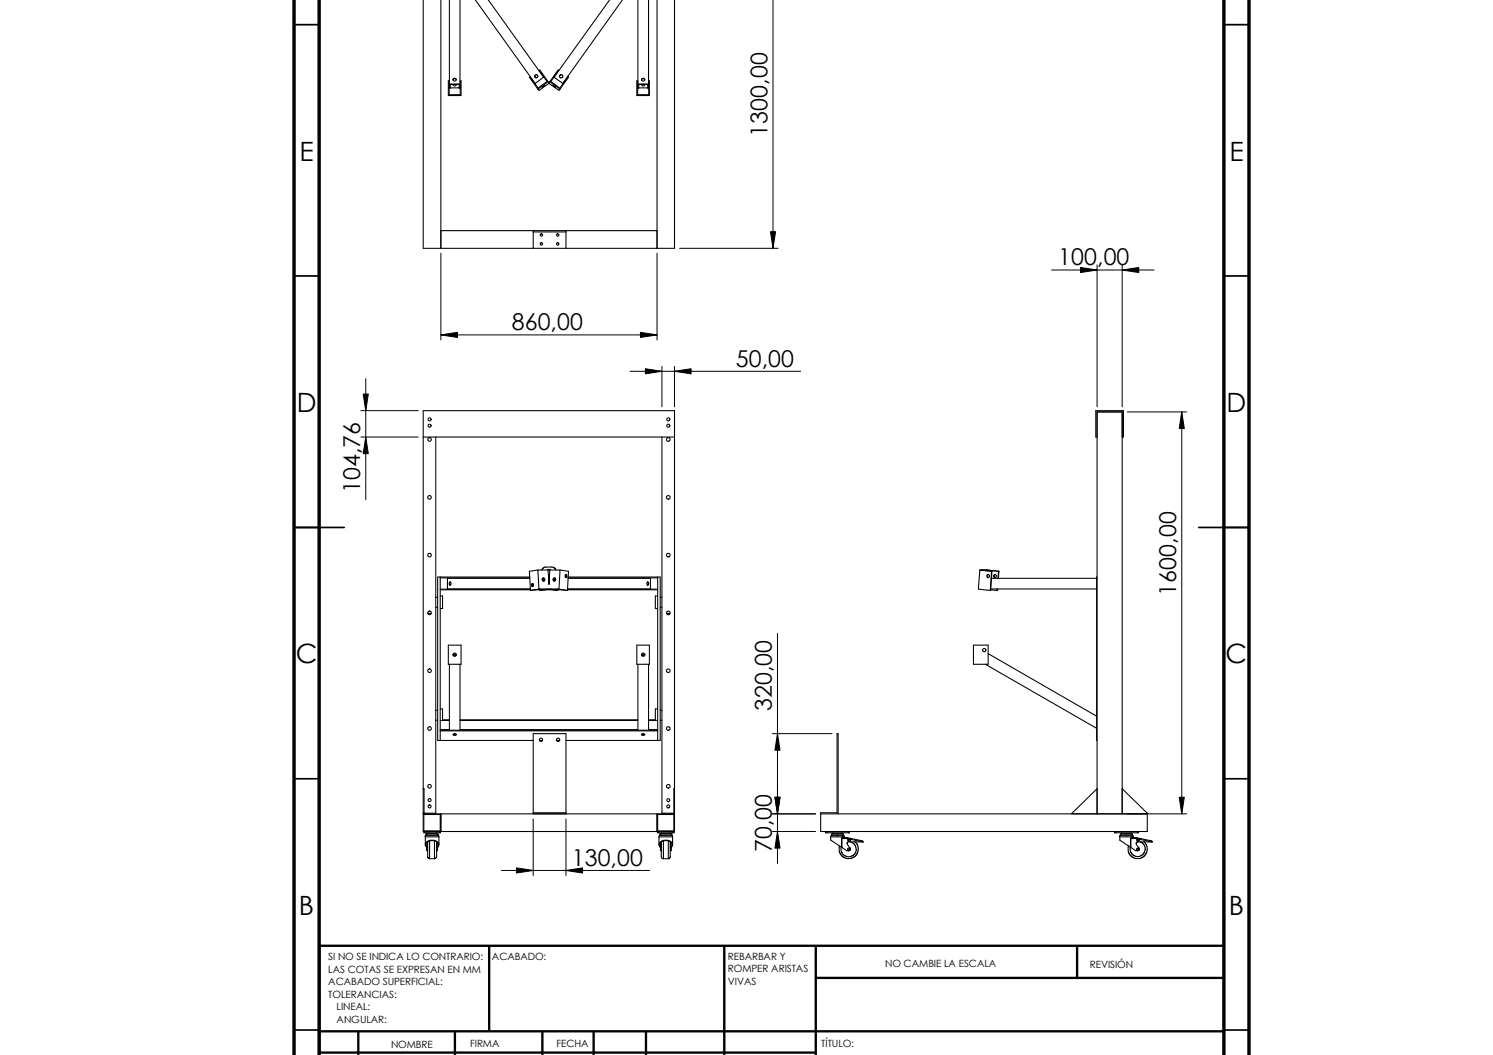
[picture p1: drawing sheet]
<svg xmlns="http://www.w3.org/2000/svg" width="297mm" height="210mm" viewBox="0 0 297 210" stroke-linecap="round" stroke-linejoin="round" font-family="sans-serif">
<path d="M58.5 4.9h5M243.5 4.9h5M58.5 54.9h5M243.5 54.9h5M58.5 104.9h10M238.5 104.9h10M58.5 154.9h5M243.5 154.9h5M58.5 204.9h5M243.5 204.9h5" fill="none" stroke="#000" stroke-width=".34"/>
<g fill="none" stroke="#000" stroke-width=".47">
<path d="M97.3 188.2v17M144.1 188.2v21.7M162.3 188.2v21.7M162.3 194.6h81.2M214.3 188.2v6.4M243.5 188.2h-180v21.7M63.5 205.2h180M63.5 209.4h98.8M71.3 205.2v4.7M90.5 205.2v4.7M107.9 205.2v4.7M118.1 205.2v4.7"/>
<path d="M128.5 205.2v4.7"/>
</g>
<path d="M58.5 -.1v210M63.5 -.1v210M243.5 0v209.9M248.5 0v209.9" fill="none" stroke="#000" stroke-width=".68" stroke-linecap="butt"/>
<g fill="none" stroke="#000" stroke-width=".21">
<path d="M84.2 0v49.4h50v-49.4M87.7 0v49.4M89.4 0v18.8h2.2v-2.7h.1v2.9h-2.5v-2.9h.2M91.5 0v17.4M94.5 0l12 16.6 1.7-1.2-11.1-15.4M121.3 0l-11.1 15.4 1.8 1.2 11.9-16.6M126.9 0v17.5l2.1-.1M129 0v17.4M130.7 0v49.4M89.4 16.7h2.1M89.4 17.4h.2M89.6 17.4v.1"/>
<path d="M89.6 17.4v-.6h1.8v.6M90.1 15.9l.2-.2 .5 .2M90.1 16.8a.37 .37 0 0 0 .6 .2l.1-.2M90.2 16.8h-.1M90.8 16.8h.1M91.4 17.4v.1M91.4 17.4h.1M91.5 17.4l-2.1 .1M106.5 15.3a.28 .28 0 0 0 .4 .1 .28 .28 0 0 0 0-.4 .28 .28 0 0 0-.4-.1l-.1 .2 .1 .3M107 17.7l.2 .3 2-1.4 2 1.4 .2-.3M107.9 17.3l.5-.4zM109 16.3l.2 .2 .2-.2"/>
<path d="M109 16.3l-2 1.4M109 16.3l-1.6-2.4-.1 .1 1.5 2.2-1.7 1.3-1.7-2.2-.1 .1 1.7 2.3M109.4 16.3l1.6-2.4 .2 .1-1.6 2.2 1.8 1.3 1.6-2.2 .1 .1-1.7 2.3M109.4 16.3l2 1.4M110 16.9l.6 .4zM111.4 14.9h.4l.2 .1-.1 .4-.4 .1-.2-.2zM126.7 16.1h.2v2.7h2.2v-2.7h.1v2.9h-2.5zM126.9 16.7h2.1M126.9 17.4h.2M127.1 17.4v.1M127.1 17.4v-.6h1.8v.6M127.6 15.9l.2-.2 .5 .2"/>
<path d="M127.6 16.8a.35 .35 0 0 0 .3 .3 .35 .35 0 0 0 .4-.2v-.1M127.7 16.8h-.1M128.3 16.8h.1M128.9 17.4v.1M128.9 17.4h.1M87.7 45.9h43M106.1 46.1h6.5M106.1 45.9v3.5M107.5 46.7v-.1a.25 .25 0 0 1 .4 0 .25 .25 0 0 1-.1 .4l-.3-.1zM110.7 46.7l.1-.1a.23 .23 0 0 1 .3 0 .23 .23 0 0 1-.1 .4l-.3-.1zM112.6 45.9v3.5M84.2 81.7h50v83.7h-50z"/>
<path d="M84.2 87h50M86.7 87v74.9M131.7 87v74.9M132.7 98.7a.38 .38 0 0 1 .6 .1v.3a.37 .37 0 0 1-.5 .2 .37 .37 0 0 1-.1-.6zM132.7 87.2a.38 .38 0 0 1 .6 .1v.3a.37 .37 0 0 1-.5 .1 .37 .37 0 0 1-.1-.5zM218.3 87h-.3v-5.3h5.5v5.3h-.2M85.2 110.2a.36 .36 0 0 1 .5 0 .36 .36 0 0 1-.1 .6h-.3l-.2-.2zM86.7 118.8h.4M87.6 118.6h.4v2.5h-.4M87.6 117.3h17.9M87.6 117.2h17.9M87.6 115h17.8"/>
<path d="M87.6 114.8v32.5M89.4 115.9l.1-.1a.37 .37 0 0 1 .1 .6l-.2-.2zM89.6 115.8l-.1 .2 .1 .4M105.4 115.1h-16.4v2.1h16.5M105.4 114.8h-18.3v32.5h19M105.7 116.2a.28 .28 0 0 1 .4 .1 .28 .28 0 0 1-.1 .4l-.3-.1zM105.9 116.2l.1 .5-.1-.1zM106.1 116.2v.4M106.3 117.3h1.1M107 113.4h2l.2 2.9 .2-2.9h2M107 113.4l.2 3.8M107 113.4l-1.7 .3 .2 3.8"/>
<path d="M107.2 117.2h4M107.2 117.2l-1.7 .3M107.3 117.2l-1.8 .3M107.4 117.5a6.2 6.2 0 0 1 3.6 0M107.4 117.2v.3M107.8 113.4l.3-.4 .3-.2h1.6l.3 .2 .3 .4M107.9 115.2h.1v.4M108 115l.3 .3-.1 .3v-.5h-.3M108.3 117.3h1.8M108.9 113.4l.2-.1 .4 .1M109 117.2l-1.6 .3M109.1 114.3h.2"/>
<path d="M109.1 114.8h.2M109.1 114.4h.2M109.1 115h.2M109.4 117.2l1.6 .3M110.4 115a.33 .33 0 0 0-.3 .3 .33 .33 0 0 0 .2 .3M110.5 115.1h-.3v.5M110.5 115.2h-.1v.4M111 117.3h1.1M111 117.2v.3M111.2 117.2l1.7 .3M111.4 113.4l-.2 3.8M111.4 113.4l1.7 .3-.2 3.8"/>
<path d="M112.5 114.3a.33 .33 0 0 1 .3 .3 .33 .33 0 0 1-.2 .3l-.2-.1zM112.5 114.8h.1M112.6 114.3v.6M112.9 117.3h17.9M112.9 117.2h17.9M113 115.1h16.4v2.1h-16.5M113 114.8h18.4v32.5h-18.8M113 115h17.8M128.7 115.9a.23 .23 0 0 1 .3 0 .23 .23 0 0 1 .1 .3l-.2 .2h-.1zM128.8 115.8l.1 .2-.1 .4M130.8 118.6h-.4v2.5h.4M130.8 114.8v32.5"/>
<path d="M131.4 118.8h.3M132.6 110.3l.2-.2h.3l.2 .2v.3a.38 .38 0 0 1-.5 .2 .38 .38 0 0 1-.2-.5zM194.9 113.4l-.3 3.8 2.4 .3M194.9 113.4l2.4 .3M194.9 113.4h1.5M195.2 113.4l2.2 .3M196.4 113.4l2.4 .3M196.4 113.4l2.3 .3M196.4 113.4v.2M196.6 114.3a.35 .35 0 0 0-.2 .3 .35 .35 0 0 0 .2 .3M197.1 117.3l1.3 .2M197.1 117.2h21.1"/>
<path d="M197.3 113.7l-.3 3.8M197.3 113.7h.1M197.3 115.1h20.9M197.4 113.7l-.4 3.8M198 114.3l-.2 .3 .2 .3M198.4 117.2v.3M198.5 117.2l-.1 .3M198.7 113.7h.1M198.7 113.7l-.2 1.4M198.8 113.7l-.2 1.4M218.3 114.8v32.5M85.1 122h.7"/>
<path d="M86.7 120.8h.4M89.2 128.4h2.5v3.8h-2.5zM89.4 132.2v13.1M90.1 130.3l.2-.2 .5 .2M90.2 130.3l.2 .2 .4-.2M90.2 130.2l.2 .1 .4-.1M91.5 132.2v13.1M126.7 128.4h2.5v3.8h-2.5zM126.9 132.2v13.1M127.6 130.3l.3 .2 .4-.2M127.6 130.3l.2-.2 .5 .2M127.7 130.2l.2 .1 .4-.1"/>
<path d="M129 132.2v13.1M131.4 120.8h.3M132.6 122h.7M132.7 121.7a.38 .38 0 0 1 .6 .1v.3a.37 .37 0 0 1-.5 .1 .37 .37 0 0 1-.1-.5zM132.7 133.2a.38 .38 0 0 1 .6 .1v.3l-.2 .2a.37 .37 0 0 1-.4-.1 .37 .37 0 0 1 0-.5zM193.7 128.4h2.9v3.8h-2.9zM196 132.2l22.2 12.7M196.6 130l21.6 12.5M84.2 156.9h.2v4.9M85.3 144.7v-.1a.38 .38 0 0 1 .5 .2 .38 .38 0 0 1-.2 .5l-.3-.1a.31 .31 0 0 1-.2-.3 .31 .31 0 0 1 .2-.2zM86.7 143.3h.4M86.7 141.3h.4"/>
<path d="M87.6 141.1h.4v2.2M87.6 145.4h43.2M87.6 145.3h43.2M87.6 143.3h1.8M87.6 145.2h1.8M88 143.2h1.4M90.1 146.1l.5-.1 .2 .2-.5 .1zM90.2 146.1h.6M90.2 146.1h.5M90.4 146h.1M91.5 143.2h35.4M91.5 143.3h35.4"/>
<path d="M91.5 145.2h35.4M107.3 147.3h.6M110.7 147.3h.6M127.6 146.1l.5-.1 .2 .2-.5 .1zM127.9 146h.2M128.2 146.1h-.5h.6M129 143.2h1.4M129 143.3h1.8M129 145.2h1.8M130.8 141.1h-.4v2.2M131.4 143.3h.3M131.4 141.3h.3"/>
<path d="M132.6 144.8l.1-.1a.36 .36 0 0 1 .6 .1v.3a.38 .38 0 0 1-.5 .1 .38 .38 0 0 1-.2-.4zM132.7 156.2a.38 .38 0 0 1 .6 .1v.3a.37 .37 0 0 1-.5 .1 .37 .37 0 0 1-.1-.5zM132.8 159l.3-.1a.29 .29 0 0 1 .1 .4 .29 .29 0 0 1-.4 .1 .29 .29 0 0 1 0-.4zM134.2 156.9h-.1v4.9M218.3 156.9l-5 5M223.3 156.9l5 4.9v3.6h-65v-3.7h3.2v-15.7h.2v15.9M84.2 161.9h50M84.2 161.8h2.5M84.3 165.4v.3h3.3v-.3M84.3 162.1h3.3v3.2h-3.3zM84.6 165.4v.3M84.7 166.2l-.1 .3"/>
<path d="M85 168.5a.77 .77 0 0 1-.1-.8 .77 .77 0 0 1 .7-.4h.7a.77 .77 0 0 1 .8 .4 .77 .77 0 0 1-.2 .8M85 168.5l.1 .1M85 167.6v.9M85 167.6v1.6M85 165.9h-.2l-.1 .3M85 165.9h1.9M85 165.7v.2M85.1 167.5v3.1l.4 .2M85.1 169.2h-.2v-.6a.86 .86 0 0 1-.2-1 .86 .86 0 0 1 .9-.4h.7a.89 .89 0 0 1 .9 1.3l-.2 .1v.6h-.1M85.5 167.3v3.6h.9M86.4 167.3v3.6M86.9 165.9l.3 .3h-2.5"/>
<path d="M86.9 167.5v2.9l-.2 .3-.3 .2M86.9 165.7v.2M86.9 167.6v1.6M86.9 168.5v.1M86.9 167.6v.9M87.2 166.1l.1 .4M87.3 166.5h-2.7v1.6M87.3 166.5v1.6M87.4 165.4v.3M87.7 161.9v3.5M106.1 161.9v-15.9h6.5v15.9M106.1 161.7h6.5"/>
<path d="M130.7 161.9v3.5M130.8 165.4v.3h3.3v-.3M130.8 162.1h3.3v3.2h-3.3zM131.1 165.4v.3M131.1 166.5h2.7M131.1 166.5v1.6M131.4 168.5a.76 .76 0 0 1-.1-.8 .76 .76 0 0 1 .8-.4l1.1 .1a.68 .68 0 0 1 .3 1.1M131.4 168.5l.2 .1M131.4 167.6v.9M131.5 167.6v1.6M131.6 165.9l-.3 .1v.2M131.6 167.5v3.1l.4 .3"/>
<path d="M131.6 169.2h-.2v-.6a.8 .8 0 0 1-.2-.9 .8 .8 0 0 1 .8-.5h.8a.87 .87 0 0 1 .9 .4 .87 .87 0 0 1-.1 1v.6h-.3M131.6 165.7v.2M131.7 161.8h2.5M132 167.3v3.6M132 170.9h1M133 167.3v3.6M133.3 165.8l.3 .1 .1 .3M133.3 167.5v2.9M133.3 165.7v.2h-1.7M133.4 170.4l-.1 .3-.3 .2M133.4 167.6v1.6M133.5 168.5l-.2 .1"/>
<path d="M133.5 167.6v.9M133.7 166.2h-2.5l-.1 .3M133.7 166.2l.1 .3M133.8 166.5v1.6M133.9 165.4v.3M163.3 161.9h65M164.2 165.4v.3h4.8v-.3M164.5 165.4v.3M165.3 166.5v.7l2.1 1.4M165.3 166.5h2.7M165.4 166.2l-.1 .3M165.4 166.2h2.4"/>
<path d="M165.7 165.9l-.3 .1v.2M165.7 165.7v.2M165.7 165.9h1.9M167.4 168.6l-.1 .4 .1 .5 .7 .8a1.55 1.55 0 0 0 1.4 0l.7-.6 .2-.8M167.4 168.6h.1M167.4 166.8h1.1M167.4 166.8v1.8M167.6 165.9l.2 .3M167.6 165.7v.2M167.7 166.5l-.3 .3M167.7 166.5l.1 .2M167.7 166.5h.3"/>
<path d="M167.8 166.7l-.3 .1v1.8M167.8 166.7h.8M167.8 166.2l.2 .3M168 166.5l.1 .2M168 166.5h.1M168.5 166.7v.1M168.5 166.8l.4 .1M168.6 166.7l-.1 .1M168.6 166.7l3 .6 .1 .2-2.8-.6M168.7 168.9l.2-.2 .1 .3a.21 .21 0 0 1-.2 .1 .21 .21 0 0 1-.1-.2zM168.7 167l.5 .1M168.8 165.4v.3"/>
<path d="M168.9 166.9l-.2 .1 .2 .4 .3-.1-.1-.4M168.9 167.4l-.3 .2-.1 .3 .7 1-.2 .3h-.6l-.9-.6M168.9 167.5h2.8M169 168.6v.1a.33 .33 0 0 1 .1 .4 .33 .33 0 0 1-.4 .1M169.2 167.5l.8 .5 .3 1M170.1 167.5l.5 .7 .1 1.1-.4 .8-.9 .7h-1.1l-1-.7-.3-.8v-1M218.3 161.9v-79.9h5v79.9M221.7 165.4v.3h4.8v-.3M222 165.4v.3M222.8 166.5v.7l2.1 1.4M222.8 166.5h2.7M222.9 166.2l-.1 .3"/>
<path d="M222.9 166.2h2.4M223.2 165.9l-.3 .1v.2M223.2 165.7v.2M223.2 165.9h1.8M224.9 168.6l-.1 .5 .3 .7 .4 .4 .7 .2 1-.3 .5-.6 .1-.6M224.9 168.6h.1M224.9 166.8v1.8M224.9 166.8h1.1M225 165.9l.3 .3M225 165.7v.2M225.2 166.5l-.3 .3M225.2 166.5l.1 .2"/>
<path d="M225.2 166.5h.3M225.3 166.2l.2 .3M225.3 166.7l-.3 .1v1.8M225.3 166.7h.8M225.5 166.5l.1 .2M225.5 166.5h.1M226 166.7v.1M226 166.8l.4 .1M226.1 166.7l-.1 .1M226.1 166.7l3.1 .7-2.8 .1M226.2 167l.5 .1M226.3 165.4v.3"/>
<path d="M226.4 166.9l2.8 .6M226.4 166.9l-.3 .1 .3 .4 .2-.1v-.4M226.4 167.5l-.3 .2v.2l.5 1-.1 .3h-.6l-.9-.6M226.5 168.6v.1a.33 .33 0 0 1 .1 .4 .33 .33 0 0 1-.4 .1M226.8 167.5l.8 .5 .3 1M227.6 167.5l.5 .7 .1 1.1-.4 .8-.9 .7h-1.1l-1-.7-.4-.8 .1-1"/>
<circle cx="90.4" cy="15.9" r=".31"/>
<circle cx="127.9" cy="15.9" r=".31"/>
<circle cx="107.7" cy="48.5" r=".23"/>
<circle cx="111" cy="48.5" r=".23"/>
<circle cx="85.5" cy="83.5" r=".31"/>
<circle cx="85.5" cy="84.7" r=".31"/>
<circle cx="85.5" cy="87.4" r=".35"/>
<circle cx="85.5" cy="98.9" r=".35"/>
<circle cx="133" cy="83.5" r=".31"/>
<circle cx="133" cy="84.7" r=".31"/>
<circle cx="108.1" cy="115.3" r=".29"/>
<circle cx="110.3" cy="115.3" r=".29"/>
<circle cx="196.6" cy="114.6" r=".29"/>
<circle cx="198" cy="114.6" r=".3"/>
<circle cx="85.5" cy="133.5" r=".36"/>
<circle cx="85.5" cy="121.9" r=".35"/>
<circle cx="90.5" cy="130.3" r=".34"/>
<circle cx="128" cy="130.3" r=".34"/>
<circle cx="195.8" cy="129.3" r=".31"/>
<circle cx="85.5" cy="159.2" r=".3"/>
<circle cx="85.5" cy="156.4" r=".35"/>
<circle cx="107.6" cy="147.2" r=".32"/>
<circle cx="111" cy="147.2" r=".34"/>
<circle cx="85.5" cy="160.4" r=".29"/>
<circle cx="133" cy="160.5" r=".28"/>
<circle cx="226.3" cy="169" r=".2"/>
</g>
<g fill="none" stroke="#000" stroke-width=".2">
<path d="M153.8 0v49.4M87.7 50.4v17.2M130.7 50.4v17.2M135.2 49.4h19.6M153.3 46.1h1l-.5 3.3zM209.2 53.7h20.4M215 53.2l3.3 .5-3.3 .5zM218.3 52.7v28.2M223.3 53.7l3.3-.5v1zM223.3 52.7v28.2M72.3 78.4h1l-.5 3.3zM72.8 75.4v24"/>
<path d="M87.7 66.6l3.3-.5v1zM87.7 66.6h43M125.3 73.9h34M127.4 66.1l3.3 .5-3.3 .5zM128.4 73.4l3.3 .5-3.3 .5zM131.7 72.9v8M134.2 73.9l3.3-.5v1zM134.2 72.9v8M71.8 87h11.4M71.8 81.7h11.4M72.8 87l.5 3.3h-1zM224.3 82h11.8"/>
<path d="M235.1 82l.5 3.3h-1zM235.1 82v79.9M154.7 126v45.8M153.7 146h11.8M154.2 158.6h1l-.5 3.3zM154.7 146l.5 3.3h-1zM234.6 158.6h1l-.5 3.3zM99.7 173.2h29.5M102.8 172.7l3.3 .5-3.3 .5zM106.1 162.9v11.3M112.6 173.2l3.3-.5v1zM112.6 162.9v11.3"/>
<path d="M153.7 161.9h8.6M153.7 165.4h8.6M154.7 165.4l.5 3.3h-1zM224.3 161.9h11.8"/>
</g>
<g fill="#000">
<path d="M153.3 46.1h1l-.5 3.3zM215 53.2l3.3 .5-3.3 .5zM223.3 53.7l3.3-.5v1zM87.7 66.6l3.3-.5v1zM127.4 66.1l3.3 .5-3.3 .5zM128.4 73.4l3.3 .5-3.3 .5zM134.2 73.9l3.3-.5v1zM72.8 87l.5 3.3h-1zM72.3 78.4h1l-.5 3.3zM235.1 82l.5 3.3h-1zM154.7 146l.5 3.3h-1zM102.8 172.7l3.3 .5-3.3 .5z"/>
<path d="M112.6 173.2l3.3-.5v1zM154.2 158.6h1l-.5 3.3zM154.7 165.4l.5 3.3h-1zM234.6 158.6h1l-.5 3.3z"/>
</g>
<g font-size="5.3">
<text x="59.6" y="32">E</text>
<text x="244.6" y="32">E</text>
<text x="59.1" y="82">D</text>
<text x="244" y="82">D</text>
<text x="58.8" y="132">C</text>
<text x="243.8" y="132">C</text>
<text x="59.5" y="182">B</text>
<text x="244.5" y="182">B</text>
</g>
<g font-size="4.6">
<text x="152.7" y="27.2" transform="rotate(-90 152.7 27.2)">1300,00</text>
<text x="210.5" y="52.8">100,00</text>
<text x="101.8" y="65.7">860,00</text>
<text x="146.4" y="72.9">50,00</text>
<text x="71.7" y="98.1" transform="rotate(-90 71.7 98.1)">104,76</text>
<text x="234" y="118.5" transform="rotate(-90 234 118.5)">1600,00</text>
<text x="153.6" y="141.5" transform="rotate(-90 153.6 141.5)">320,00</text>
<text x="113.7" y="172.3">130,00</text>
<text x="153.6" y="169.6" transform="rotate(-90 153.6 169.6)">70,00</text>
</g>
<g font-size="2">
<text x="65.3" y="191.1">SI NO SE INDICA LO CONTRARIO:</text>
<text x="97.9" y="191.1">ACABADO:</text>
<text x="144.8" y="191">REBARBAR Y</text>
<text x="65.3" y="193.5">LAS COTAS SE EXPRESAN EN MM</text>
<text x="65.3" y="196">ACABADO SUPERFICIAL:</text>
<text x="144.8" y="196">VIVAS</text>
<text x="144.8" y="193.5">ROMPER ARISTAS</text>
<text x="176.1" y="192.4">NO CAMBIE LA ESCALA</text>
<text x="216.8" y="192.7">REVISIÓN</text>
<text x="65.3" y="198.5">TOLERANCIAS:</text>
<text x="67" y="203.5">ANGULAR:</text>
<text x="67" y="201">LINEAL:</text>
<text x="77.8" y="208.5">NOMBRE</text>
<text x="93.6" y="208.4">FIRMA</text>
<text x="110.7" y="208.4">FECHA</text>
<text x="163.4" y="208.4">TÍTULO:</text>
</g>
</svg>
